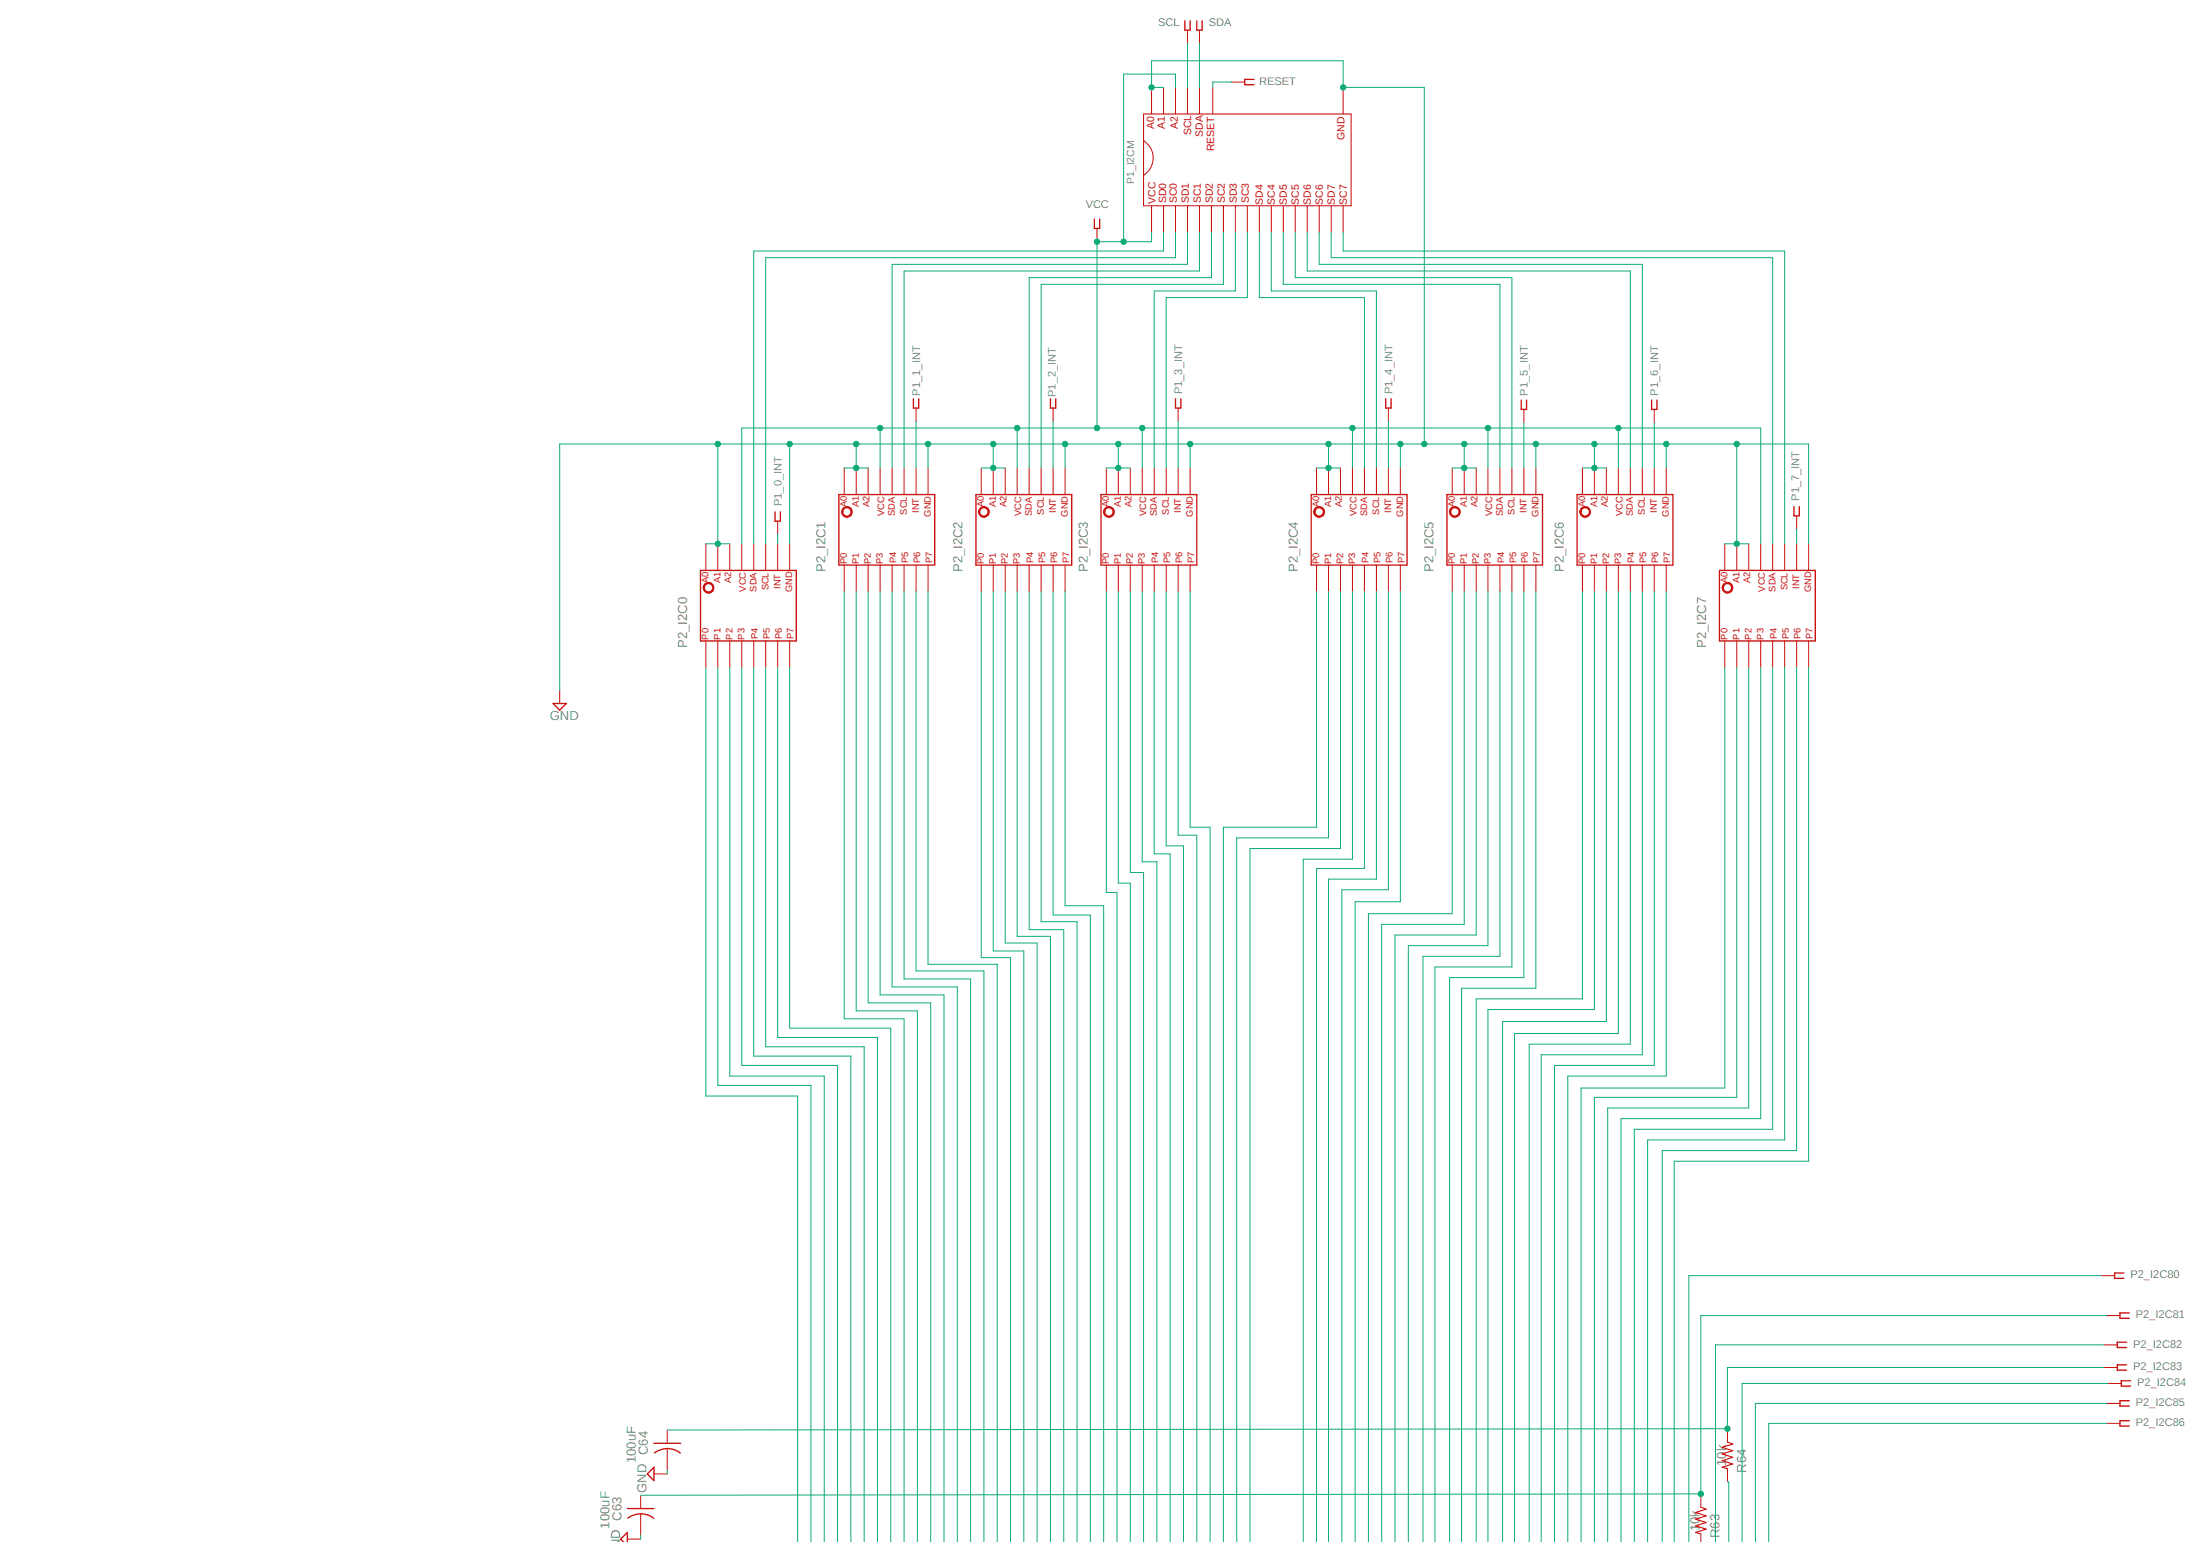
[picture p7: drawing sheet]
<svg xmlns="http://www.w3.org/2000/svg" width="420mm" height="297mm" viewBox="0 0 420 297" stroke-linecap="round" stroke-linejoin="round" font-family="sans-serif">
<path d="M2.8 2.8l126.4 291.5M417.4 4l-125.9 290.3" fill="none" stroke="#fff" stroke-width=".19"/>
<path d="M329.8 275.3l1 .3-2 .7 2 .6-2 .6 2 .7-2 .6 2 .6-2 .7 1 .2M324.7 287.7l1 .4-2 .6 2 .6-2 .7 2 .6-2 .7 2 .6-2 .6 1 .3" fill="none" stroke="#c90d0c" stroke-width=".21"/>
<g fill="none" stroke="#c90d0c" stroke-width=".19">
<path d="M219.8 16.7v5.1M222.1 16.7v5.1M224.4 16.7v5.1M226.7 16.7v5.1M229 16.7v5.1M231.5 16.7v5.1M256.4 16.7v5.1M218.3 26.8a3.9 3.9 0 0 1 0 6.6M218.3 21.8h39.6v17.5h-39.6zM219.8 39.3v5.1M222.1 39.3v5.1M224.4 39.3v5.1"/>
<path d="M226.7 39.3v5.1M229 39.3v5.1M231.3 39.3v5.1M233.6 39.3v5.1M235.8 39.3v5.1M238.1 39.3v5.1M240.4 39.3v5.1M242.7 39.3v5.1M245 39.3v5.1M247.3 39.3v5.1M249.6 39.3v5.1M251.8 39.3v5.1"/>
<path d="M254.1 39.3v5.1M256.4 39.3v5.1M134.7 103.8v5.1M137 103.8v5.1M139.3 103.8v5.1M141.6 103.8v5.1M143.9 103.8v5.1M146.2 103.8v5.1M148.5 103.8v5.1M150.7 103.8v5.1M106.8 131.7v2.6M143.9 122.3v5.1"/>
<path d="M146.2 122.3v5.1M148.5 122.3v5.1M150.7 122.3v5.1M127.4 273v2.5M127.4 276.5v4.1M329.8 272.7v2.6M119.8 293.8h2.5M122.3 285.4v2.6M122.3 289v4M124.8 281.3h2.6M324.7 285.2v2.5M324.7 292.8v1.5"/>
<path d="M329.8 280.3v2.6"/>
</g>
<path d="M133.7 108.9h18.3v13.4h-18.3zM105.6 134.3h2.5l-1.3 1.3zM124.8 275.5h5.1M127.4 276.5a4.2 4.2 0 0 1 2.5 .9M127.4 276.5a4.4 4.4 0 0 0-2.5 .8M119 294.3l-.5-.5 1.3-1.3v1.8M119.8 288h5M122.3 288.9a4.2 4.2 0 0 1 2.5 .9M122.3 289a4.4 4.4 0 0 0-2.5 .8M123.6 281.3l1.2-1.2v2.5z" fill="none" stroke="#c90d0c" stroke-width=".25"/>
<path d="M134.6 111.4a1.03 1.03 0 0 1 1.6 .3 1.03 1.03 0 0 1-.7 1.5 1.03 1.03 0 0 1-1.3-1h.3a.8 .8 0 0 1 1.2-.7 .8 .8 0 0 1 .1 1.4 .8 .8 0 0 1-1.3-.4v-.3h-.3z" fill-rule="evenodd" fill="#c90d0c"/>
<g fill="none" stroke="#c90d0c" stroke-width=".19">
<path d="M161.2 89.3v5.1M163.4 89.3v5.1M165.7 89.3v5.1M168 89.3v5.1M170.3 89.3v5.1M172.6 89.3v5.1M174.9 89.3v5.1M177.2 89.3v5.1M134.6 111.4a1.03 1.03 0 0 1 1.6 .3 1.03 1.03 0 0 1-.7 1.5 1.03 1.03 0 0 1-1.3-1h.3a.8 .8 0 0 1 1.2-.7 .8 .8 0 0 1 .1 1.4 .8 .8 0 0 1-1.3-.4v-.3h-.3zM170.3 107.9v5M172.6 107.9v5M174.9 107.9v5"/>
<path d="M177.2 107.9v5M134.7 122.3v5.1M137 122.3v5.1M139.3 122.3v5.1M141.6 122.3v5.1"/>
</g>
<path d="M160.1 94.4h18.3v13.5h-18.3z" fill="none" stroke="#c90d0c" stroke-width=".25"/>
<path d="M161 96.9a1.03 1.03 0 0 1 1.6 .3 1.03 1.03 0 0 1-.7 1.5 1.03 1.03 0 0 1-1.2-1h.2a.78 .78 0 0 1 1-.7 .78 .78 0 0 1 .5 1.1 .78 .78 0 0 1-1.2 .2l-.3-.6h-.2z" fill-rule="evenodd" fill="#c90d0c"/>
<g fill="none" stroke="#c90d0c" stroke-width=".19">
<path d="M161 96.9a1.03 1.03 0 0 1 1.6 .3 1.03 1.03 0 0 1-.7 1.5 1.03 1.03 0 0 1-1.2-1h.2a.78 .78 0 0 1 1-.7 .78 .78 0 0 1 .5 1.1 .78 .78 0 0 1-1.2 .2l-.3-.6h-.2zM187.3 89.3v5.1M189.6 89.3v5.1M191.9 89.3v5.1M194.2 89.3v5.1M196.5 89.3v5.1M198.8 89.3v5.1M201 89.3v5.1M203.3 89.3v5.1M161.2 107.9v5M163.4 107.9v5M165.7 107.9v5"/>
<path d="M168 107.9v5M196.5 107.9v5M198.8 107.9v5M201 107.9v5M203.3 107.9v5"/>
</g>
<path d="M186.3 94.4h18.3v13.5h-18.3z" fill="none" stroke="#c90d0c" stroke-width=".25"/>
<path d="M187.2 96.9a1.04 1.04 0 0 1 1.6 .4 1.04 1.04 0 0 1-.8 1.5 1.04 1.04 0 0 1-1.2-1.1h.2a.79 .79 0 0 1 1.1-.8 .79 .79 0 0 1 .3 1.3 .79 .79 0 0 1-1.3-.2l-.1-.3h-.2z" fill-rule="evenodd" fill="#c90d0c"/>
<g fill="none" stroke="#c90d0c" stroke-width=".19">
<path d="M187.2 96.9a1.04 1.04 0 0 1 1.6 .4 1.04 1.04 0 0 1-.8 1.5 1.04 1.04 0 0 1-1.2-1.1h.2a.79 .79 0 0 1 1.1-.8 .79 .79 0 0 1 .3 1.3 .79 .79 0 0 1-1.3-.2l-.1-.3h-.2zM211.2 89.3v5.1M213.5 89.3v5.1M215.8 89.3v5.1M218.1 89.3v5.1M220.3 89.3v5.1M222.6 89.3v5.1M224.9 89.3v5.1M227.2 89.3v5.1M187.3 107.9v5M189.6 107.9v5M191.9 107.9v5"/>
<path d="M194.2 107.9v5M220.3 107.9v5M222.6 107.9v5M224.9 107.9v5M227.2 107.9v5"/>
</g>
<path d="M210.2 94.4h18.3v13.5h-18.3z" fill="none" stroke="#c90d0c" stroke-width=".25"/>
<path d="M211 96.9a1.05 1.05 0 0 1 1.6 .3 1.05 1.05 0 0 1-.7 1.5 1.05 1.05 0 0 1-1.2-1h.2a.79 .79 0 0 1 1.1-.8 .79 .79 0 0 1 .3 1.3 .79 .79 0 0 1-1.3-.2l-.1-.3h-.2z" fill-rule="evenodd" fill="#c90d0c"/>
<g fill="none" stroke="#c90d0c" stroke-width=".19">
<path d="M211 96.9a1.05 1.05 0 0 1 1.6 .3 1.05 1.05 0 0 1-.7 1.5 1.05 1.05 0 0 1-1.2-1h.2a.79 .79 0 0 1 1.1-.8 .79 .79 0 0 1 .3 1.3 .79 .79 0 0 1-1.3-.2l-.1-.3h-.2zM251.3 89.3v5.1M253.6 89.3v5.1M255.9 89.3v5.1M258.2 89.3v5.1M260.5 89.3v5.1M262.8 89.3v5.1M265 89.3v5.1M267.3 89.3v5.1M211.2 107.9v5M213.5 107.9v5M215.8 107.9v5"/>
<path d="M218.1 107.9v5M260.5 107.9v5M262.8 107.9v5M265 107.9v5M267.3 107.9v5"/>
</g>
<path d="M250.3 94.4h18.3v13.5h-18.3z" fill="none" stroke="#c90d0c" stroke-width=".25"/>
<path d="M251.1 96.9a1.05 1.05 0 0 1 1.7 .3 1.05 1.05 0 0 1-.7 1.5 1.05 1.05 0 0 1-1.3-1h.2a.79 .79 0 0 1 1.1-.8 .79 .79 0 0 1 .3 1.3 .79 .79 0 0 1-1.3-.2l-.1-.3h-.2z" fill-rule="evenodd" fill="#c90d0c"/>
<g fill="none" stroke="#c90d0c" stroke-width=".19">
<path d="M251.1 96.9a1.05 1.05 0 0 1 1.7 .3 1.05 1.05 0 0 1-.7 1.5 1.05 1.05 0 0 1-1.3-1h.2a.79 .79 0 0 1 1.1-.8 .79 .79 0 0 1 .3 1.3 .79 .79 0 0 1-1.3-.2l-.1-.3h-.2zM277.2 89.3v5.1M279.5 89.3v5.1M281.8 89.3v5.1M284.1 89.3v5.1M286.3 89.3v5.1M288.6 89.3v5.1M290.9 89.3v5.1M293.2 89.3v5.1M251.3 107.9v5M253.6 107.9v5M255.9 107.9v5"/>
<path d="M258.2 107.9v5M286.3 107.9v5M288.6 107.9v5M290.9 107.9v5M293.2 107.9v5"/>
</g>
<path d="M276.2 94.4h18.3v13.5h-18.3z" fill="none" stroke="#c90d0c" stroke-width=".25"/>
<path d="M277 96.9a1.05 1.05 0 0 1 1.7 .3 1.05 1.05 0 0 1-.7 1.5 1.05 1.05 0 0 1-1.3-1h.2a.79 .79 0 0 1 1.1-.8 .79 .79 0 0 1 .3 1.3 .79 .79 0 0 1-1.3-.2l-.1-.3h-.2z" fill-rule="evenodd" fill="#c90d0c"/>
<g fill="none" stroke="#c90d0c" stroke-width=".19">
<path d="M277 96.9a1.05 1.05 0 0 1 1.7 .3 1.05 1.05 0 0 1-.7 1.5 1.05 1.05 0 0 1-1.3-1h.2a.79 .79 0 0 1 1.1-.8 .79 .79 0 0 1 .3 1.3 .79 .79 0 0 1-1.3-.2l-.1-.3h-.2zM302.1 89.3v5.1M304.4 89.3v5.1M306.7 89.3v5.1M308.9 89.3v5.1M311.2 89.3v5.1M313.5 89.3v5.1M315.8 89.3v5.1M318.1 89.3v5.1M277.2 107.9v5M279.5 107.9v5M281.8 107.9v5"/>
<path d="M284.1 107.9v5M311.2 107.9v5M313.5 107.9v5M315.8 107.9v5M318.1 107.9v5"/>
</g>
<path d="M301.1 94.4h18.3v13.5h-18.3z" fill="none" stroke="#c90d0c" stroke-width=".25"/>
<path d="M301.9 96.9a1.03 1.03 0 0 1 1.6 .3 1.03 1.03 0 0 1-.6 1.5 1.03 1.03 0 0 1-1.3-1h.2a.8 .8 0 0 1 1.2-.6 .8 .8 0 0 1 .2 1.3 .8 .8 0 0 1-1.3-.4l-.1-.3h-.2z" fill-rule="evenodd" fill="#c90d0c"/>
<g fill="none" stroke="#c90d0c" stroke-width=".19">
<path d="M301.9 96.9a1.03 1.03 0 0 1 1.6 .3 1.03 1.03 0 0 1-.6 1.5 1.03 1.03 0 0 1-1.3-1h.2a.8 .8 0 0 1 1.2-.6 .8 .8 0 0 1 .2 1.3 .8 .8 0 0 1-1.3-.4l-.1-.3h-.2zM302.1 107.9v5M304.4 107.9v5M306.7 107.9v5M308.9 107.9v5M329.3 103.8v5.1M331.6 103.8v5.1M333.8 103.8v5.1M336.1 103.8v5.1M338.4 103.8v5.1M340.7 103.8v5.1M343 103.8v5.1"/>
<path d="M345.3 103.8v5.1M338.4 122.3v5.1M340.7 122.3v5.1M343 122.3v5.1M345.3 122.3v5.1"/>
</g>
<path d="M328.3 108.9h18.2v13.4h-18.2z" fill="none" stroke="#c90d0c" stroke-width=".25"/>
<path d="M329.1 111.4a1.03 1.03 0 0 1 1.6 .3 1.03 1.03 0 0 1-.7 1.5 1.03 1.03 0 0 1-1.2-1h.2a.78 .78 0 0 1 1-.8 .78 .78 0 0 1 .5 1.2 .78 .78 0 0 1-1.2 .2l-.3-.6h-.2z" fill-rule="evenodd" fill="#c90d0c"/>
<g fill="none" stroke="#c90d0c" stroke-width=".19">
<path d="M226.7 5.8v2.5M229 5.8v2.5M235.1 15.7h2.5M209.4 43.6v2.5M174.9 77.9v2.5M201 77.9v2.5M224.9 77.9v2.5M265 77.9v2.5M290.9 78.1v2.6M315.8 78.1v2.6M148.5 99.5v2.5M343 98.5v2.5"/>
<path d="M329.1 111.4a1.03 1.03 0 0 1 1.6 .3 1.03 1.03 0 0 1-.7 1.5 1.03 1.03 0 0 1-1.2-1h.2a.78 .78 0 0 1 1-.8 .78 .78 0 0 1 .5 1.2 .78 .78 0 0 1-1.2 .2l-.3-.6h-.2zM329.3 122.3v5.1M331.6 122.3v5.1M333.8 122.3v5.1M336.1 122.3v5.1M401.2 243.5h2.5M401.7 256.7h2.5M402.2 251.1h2.5M401.7 261h2.5M402.2 267.9h2.5M402.2 271.7h2.5M402.4 264.1h2.6"/>
</g>
<g fill="none" stroke="#c90d0c" stroke-width=".25">
<path d="M226.2 4v1.8h1v-1.8M228.5 4v1.8h1v-1.8M239.4 15.2h-1.8v1h1.8M208.9 41.8v1.8h1v-1.8M174.4 76.1v1.8h1v-1.8M200.5 76.1v1.8h1v-1.8M224.4 76.1v1.8h1v-1.8M264.5 76.1v1.8h1.1v-1.8M290.4 76.4v1.7h1v-1.7M315.3 76.4v1.7h1v-1.7M148 97.7v1.8h1v-1.8M342.5 96.7v1.8h1v-1.8"/>
<path d="M405.5 243h-1.8v1h1.8M406 256.2h-1.8v1h1.8M406.5 250.6h-1.8v1h1.8M406 260.5h-1.8v1h1.8M406.5 267.4h-1.8v1h1.8M406.5 271.2h-1.8v1h1.8M406.7 263.6h-1.7v1h1.7"/>
</g>
<path d="M256.4 16.7h15.5v68.1M345.3 103.8v-19h-238.5v46.9M122.3 293v.8M127.4 280.6v.7" fill="none" stroke="#0dab76" stroke-width=".19"/>
<circle cx="271.9" cy="84.8" r=".51" fill="#0dab76"/>
<g fill="none" stroke="#0dab76" stroke-width=".19">
<path d="M150.7 84.8v19"/>
<circle cx="271.9" cy="84.8" r=".51"/>
</g>
<circle cx="150.7" cy="84.8" r=".51" fill="#0dab76"/>
<g fill="none" stroke="#0dab76" stroke-width=".19">
<path d="M177.2 84.8v4.5"/>
<circle cx="150.7" cy="84.8" r=".51"/>
</g>
<circle cx="177.2" cy="84.8" r=".51" fill="#0dab76"/>
<g fill="none" stroke="#0dab76" stroke-width=".19">
<path d="M203.3 84.8v4.5"/>
<circle cx="177.2" cy="84.8" r=".51"/>
</g>
<circle cx="203.3" cy="84.8" r=".51" fill="#0dab76"/>
<g fill="none" stroke="#0dab76" stroke-width=".19">
<path d="M227.2 84.8v4.5"/>
<circle cx="203.3" cy="84.8" r=".51"/>
</g>
<circle cx="227.2" cy="84.8" r=".51" fill="#0dab76"/>
<g fill="none" stroke="#0dab76" stroke-width=".19">
<path d="M267.3 84.8v4.5"/>
<circle cx="227.2" cy="84.8" r=".51"/>
</g>
<circle cx="267.3" cy="84.8" r=".51" fill="#0dab76"/>
<g fill="none" stroke="#0dab76" stroke-width=".19">
<path d="M293.2 84.8v4.5"/>
<circle cx="267.3" cy="84.8" r=".51"/>
</g>
<circle cx="293.2" cy="84.8" r=".51" fill="#0dab76"/>
<g fill="none" stroke="#0dab76" stroke-width=".19">
<path d="M318.1 84.8v4.5"/>
<circle cx="293.2" cy="84.8" r=".51"/>
</g>
<circle cx="318.1" cy="84.8" r=".51" fill="#0dab76"/>
<g fill="none" stroke="#0dab76" stroke-width=".19">
<path d="M219.8 11.6h36.6v5.1"/>
<circle cx="318.1" cy="84.8" r=".51"/>
</g>
<circle cx="256.4" cy="16.7" r=".51" fill="#0dab76"/>
<g fill="none" stroke="#0dab76" stroke-width=".19">
<path d="M219.8 11.6v5.1h2.3"/>
<circle cx="256.4" cy="16.7" r=".51"/>
</g>
<circle cx="219.8" cy="16.7" r=".51" fill="#0dab76"/>
<g fill="none" stroke="#0dab76" stroke-width=".19">
<path d="M134.7 103.8h4.6"/>
<circle cx="219.8" cy="16.7" r=".51"/>
</g>
<circle cx="137" cy="103.8" r=".51" fill="#0dab76"/>
<g fill="none" stroke="#0dab76" stroke-width=".19">
<path d="M137 84.8v19"/>
<circle cx="137" cy="103.8" r=".51"/>
</g>
<circle cx="137" cy="84.8" r=".51" fill="#0dab76"/>
<g fill="none" stroke="#0dab76" stroke-width=".19">
<path d="M161.2 89.3h4.5"/>
<circle cx="137" cy="84.8" r=".51"/>
</g>
<circle cx="163.4" cy="89.3" r=".51" fill="#0dab76"/>
<g fill="none" stroke="#0dab76" stroke-width=".19">
<path d="M163.4 84.8v4.5"/>
<circle cx="163.4" cy="89.3" r=".51"/>
</g>
<circle cx="163.4" cy="84.8" r=".51" fill="#0dab76"/>
<g fill="none" stroke="#0dab76" stroke-width=".19">
<path d="M187.3 89.3h4.6"/>
<circle cx="163.4" cy="84.8" r=".51"/>
</g>
<circle cx="189.6" cy="89.3" r=".51" fill="#0dab76"/>
<g fill="none" stroke="#0dab76" stroke-width=".19">
<path d="M189.6 84.8v4.5"/>
<circle cx="189.6" cy="89.3" r=".51"/>
</g>
<circle cx="189.6" cy="84.8" r=".51" fill="#0dab76"/>
<g fill="none" stroke="#0dab76" stroke-width=".19">
<path d="M211.2 89.3h4.6"/>
<circle cx="189.6" cy="84.8" r=".51"/>
</g>
<circle cx="213.5" cy="89.3" r=".51" fill="#0dab76"/>
<g fill="none" stroke="#0dab76" stroke-width=".19">
<path d="M213.5 84.8v4.5"/>
<circle cx="213.5" cy="89.3" r=".51"/>
</g>
<circle cx="213.5" cy="84.8" r=".51" fill="#0dab76"/>
<g fill="none" stroke="#0dab76" stroke-width=".19">
<path d="M251.3 89.3h4.6"/>
<circle cx="213.5" cy="84.8" r=".51"/>
</g>
<circle cx="253.6" cy="89.3" r=".51" fill="#0dab76"/>
<g fill="none" stroke="#0dab76" stroke-width=".19">
<path d="M253.6 84.8v4.5"/>
<circle cx="253.6" cy="89.3" r=".51"/>
</g>
<circle cx="253.6" cy="84.8" r=".51" fill="#0dab76"/>
<g fill="none" stroke="#0dab76" stroke-width=".19">
<path d="M277.2 89.3h4.6"/>
<circle cx="253.6" cy="84.8" r=".51"/>
</g>
<circle cx="279.5" cy="89.3" r=".51" fill="#0dab76"/>
<g fill="none" stroke="#0dab76" stroke-width=".19">
<path d="M279.5 84.8v4.5"/>
<circle cx="279.5" cy="89.3" r=".51"/>
</g>
<circle cx="279.5" cy="84.8" r=".51" fill="#0dab76"/>
<g fill="none" stroke="#0dab76" stroke-width=".19">
<path d="M302.1 89.3h4.6"/>
<circle cx="279.5" cy="84.8" r=".51"/>
</g>
<circle cx="304.4" cy="89.3" r=".51" fill="#0dab76"/>
<g fill="none" stroke="#0dab76" stroke-width=".19">
<path d="M304.4 84.8v4.5"/>
<circle cx="304.4" cy="89.3" r=".51"/>
</g>
<circle cx="304.4" cy="84.8" r=".51" fill="#0dab76"/>
<g fill="none" stroke="#0dab76" stroke-width=".19">
<path d="M329.3 103.8h4.5"/>
<circle cx="304.4" cy="84.8" r=".51"/>
</g>
<circle cx="331.6" cy="103.8" r=".51" fill="#0dab76"/>
<g fill="none" stroke="#0dab76" stroke-width=".19">
<path d="M331.6 84.8v19"/>
<circle cx="331.6" cy="103.8" r=".51"/>
</g>
<circle cx="331.6" cy="84.8" r=".51" fill="#0dab76"/>
<g fill="none" stroke="#0dab76" stroke-width=".19">
<path d="M262.8 112.9v54.9h-9.2v126.5M265 112.9v56.9h-8.8v124.5M267.3 112.9v59.2h-8.6v122.2M279.5 112.9v63.5h-15.7v117.9M284.1 112.9v67.6h-15.2v113.8M288.6 112.9v71.7h-14.7v109.7M293.2 112.9v75.7h-14.2v105.7M304.4 112.9v79.8h-20.3v101.6M308.9 112.9v84.4h-19.8v97M313.5 112.9v88.4h-19.3v93M333.8 127.4v84.1h-26.9v82.8M336.1 127.4v86.1h-26.6v80.8"/>
<path d="M338.4 127.4v88.2h-26.4v78.7M340.7 127.4v90.2h-26.2v76.7M402.2 251.1h-77.5v34.1l-202.4 .2"/>
<circle cx="331.6" cy="84.8" r=".51"/>
</g>
<circle cx="324.7" cy="285.2" r=".51" fill="#0dab76"/>
<g fill="none" stroke="#0dab76" stroke-width=".19">
<path d="M401.7 261h-71.9v11.7l-202.4 .3"/>
<circle cx="324.7" cy="285.2" r=".51"/>
</g>
<circle cx="329.8" cy="272.7" r=".51" fill="#0dab76"/>
<g fill="none" stroke="#0dab76" stroke-width=".19">
<path d="M219.8 44.4v1.7h-10.4v35.6M222.1 44.4v3.5h-78.2v55.9M224.4 44.4v4.8h-78.2v54.6M226.7 44.4v6.1h-56.4v38.8M229 44.4v7.3h-56.4v37.6M231.3 44.4v8.6h-34.8v36.3M233.6 44.4v9.9h-34.8v35M235.8 44.4v11.1h-15.5v33.8M238.1 44.4v12.4h-15.5v32.5M240.4 44.4v12.4h20.1v32.5M242.7 44.4v11.1h20.1v33.8M245 44.4v9.9h41.3v35"/>
<path d="M247.3 44.4v8.6h41.3v36.3M249.6 44.4v7.3h61.6v37.6M251.8 44.4v6.1h61.7v38.8M254.1 44.4v4.8h84.3v54.6M256.4 44.4v3.5h84.3v55.9M141.6 103.8v-22.1h194.5v22.1M163.4 112.9v80.1h11.7v101.3M168 112.9v77h12.2v104.4M172.6 112.9v74h12.7v107.4M177.2 112.9v71.2h13.2v110.2M189.6 112.9v68.6h5.9v112.8M191.9 112.9v67.1h6.1v114.3"/>
<path d="M194.2 112.9v65.8h6.3v115.6M196.5 112.9v64.6h6.6v116.8M198.8 112.9v63h6.8v118.4M201 112.9v61.8h7.2v119.6M203.3 112.9v60h7.4v121.4M211.2 112.9v57.4h2v124M213.5 112.9v55.7h2.3v125.7M218.1 112.9v51.6h2.8v129.8M222.6 112.9v48.6h3.3v132.8M227.2 112.9v45h3.8v136.4M277.2 112.9v61.5h-16v119.9M281.8 112.9v65.6h-15.5v115.8"/>
<path d="M315.8 112.9v90.5h-19v90.9M318.1 112.9v92.5h-18.8v88.9M137 127.4v79.8h17.8v87.1M139.3 127.4v78h18.1v88.9M141.6 127.4v76h18.3v90.9M143.9 127.4v74.2h18.5v92.7M146.2 127.4v72.4h18.8v94.5M148.5 127.4v70.6h19v96.3M150.7 127.4v68.9h19.4v98M329.3 127.4v80.3h-27.5v86.6M331.6 127.4v82.1h-27.2v84.8M345.3 127.4v94.3h-25.7v72.6"/>
<path d="M329.8 282.9h.2v11.4"/>
<circle cx="329.8" cy="272.7" r=".51"/>
</g>
<circle cx="209.4" cy="81.7" r=".51" fill="#0dab76"/>
<circle cx="209.4" cy="81.7" r=".51" fill="none" stroke="#0dab76" stroke-width=".19"/>
<circle cx="209.4" cy="46.1" r=".51" fill="#0dab76"/>
<g fill="none" stroke="#0dab76" stroke-width=".19">
<path d="M224.4 16.7v-2.6h-9.9v32"/>
<circle cx="209.4" cy="46.1" r=".51"/>
</g>
<circle cx="214.5" cy="46.1" r=".51" fill="#0dab76"/>
<g fill="none" stroke="#0dab76" stroke-width=".19">
<path d="M168 81.7v7.6"/>
<circle cx="214.5" cy="46.1" r=".51"/>
</g>
<circle cx="168" cy="81.7" r=".51" fill="#0dab76"/>
<g fill="none" stroke="#0dab76" stroke-width=".19">
<path d="M194.2 81.7v7.6"/>
<circle cx="168" cy="81.7" r=".51"/>
</g>
<circle cx="194.2" cy="81.7" r=".51" fill="#0dab76"/>
<g fill="none" stroke="#0dab76" stroke-width=".19">
<path d="M218.1 81.7v7.6"/>
<circle cx="194.2" cy="81.7" r=".51"/>
</g>
<circle cx="218.1" cy="81.7" r=".51" fill="#0dab76"/>
<g fill="none" stroke="#0dab76" stroke-width=".19">
<path d="M258.2 81.7v7.6"/>
<circle cx="218.1" cy="81.7" r=".51"/>
</g>
<circle cx="258.2" cy="81.7" r=".51" fill="#0dab76"/>
<g fill="none" stroke="#0dab76" stroke-width=".19">
<path d="M284.1 81.7v7.6"/>
<circle cx="258.2" cy="81.7" r=".51"/>
</g>
<circle cx="284.1" cy="81.7" r=".51" fill="#0dab76"/>
<g fill="none" stroke="#0dab76" stroke-width=".19">
<path d="M308.9 81.7v7.6"/>
<circle cx="284.1" cy="81.7" r=".51"/>
</g>
<circle cx="308.9" cy="81.7" r=".51" fill="#0dab76"/>
<g fill="none" stroke="#0dab76" stroke-width=".19">
<path d="M226.7 8.3v8.4M229 8.3v8.4M235.1 15.7h-3.6v1M174.9 80.4v8.9M201 80.4v8.9M224.9 80.4v8.9M265 80.4v8.9M290.9 80.7v8.6M315.8 80.7v8.6M148.5 102v1.8M161.2 112.9v81.6h11.4v99.8M165.7 112.9v78.5h12v102.9"/>
<path d="M170.3 112.9v75.5h12.5v105.9M174.9 112.9v72.4h12.9v109M187.3 112.9v69.9h5.6v111.5M215.8 112.9v53.6h2.5v127.8M220.3 112.9v50.1h3.1v131.3M224.9 112.9v46.5h3.6v134.9M251.3 112.9v45h-17.7v136.4M253.6 112.9v47h-17.5v134.4M255.9 112.9v49.1h-17.3v132.3M258.2 112.9v51.1h-9.4v130.3M260.5 112.9v52.9h-9.2v128.5M286.3 112.9v69.6h-14.6v111.8"/>
<path d="M290.9 112.9v73.7h-14.2v107.7M302.1 112.9v77.8h-20.3v103.6M306.7 112.9v82.1h-19.8v99.3M311.2 112.9v86.4h-19.3v95M343 101v2.8M134.7 127.4v81.8h17.6v85.1M343 127.4v92.2h-25.7v74.7M401.2 243.5h-78.8v50.8M401.7 256.7h-74.2v37.6M402.2 267.9h-67.1v26.4M402.2 271.7h-64.5v22.6M402.4 264.1h-69.8v30.2"/>
<circle cx="308.9" cy="81.7" r=".51"/>
</g>
<g font-size="2.5" fill="#808080">
<text x="157.6" y="109.2" transform="rotate(-90 157.6 109.2)">P2_I2C1</text>
<text x="183.8" y="109.2" transform="rotate(-90 183.8 109.2)">P2_I2C2</text>
<text x="207.6" y="109.2" transform="rotate(-90 207.6 109.2)">P2_I2C3</text>
<text x="247.8" y="109.2" transform="rotate(-90 247.8 109.2)">P2_I2C4</text>
<text x="273.7" y="109.2" transform="rotate(-90 273.7 109.2)">P2_I2C5</text>
<text x="298.5" y="109.2" transform="rotate(-90 298.5 109.2)">P2_I2C6</text>
<text x="131.2" y="123.7" transform="rotate(-90 131.2 123.7)">P2_I2C0</text>
<text x="325.7" y="123.7" transform="rotate(-90 325.7 123.7)">P2_I2C7</text>
<text x="104.9" y="137.5">GND</text>
<text x="121.4" y="279.3" transform="rotate(-90 121.4 279.3)">100uF</text>
<text x="329.5" y="279.8" transform="rotate(-90 329.5 279.8)">10k</text>
<text x="333.3" y="281.1" transform="rotate(-90 333.3 281.1)">R64</text>
<text x="123.4" y="285" transform="rotate(-90 123.4 285)">GND C64</text>
<text x="116.4" y="291.8" transform="rotate(-90 116.4 291.8)">100uF</text>
<text x="324.4" y="292.3" transform="rotate(-90 324.4 292.3)">10k</text>
<text x="328.3" y="293.6" transform="rotate(-90 328.3 293.6)">R63</text>
<text x="118.4" y="297.5" transform="rotate(-90 118.4 297.5)">GND C63</text>
</g>
<g font-size="2.1" fill="#808080">
<text x="221.1" y="5">SCL</text>
<text x="230.8" y="5">SDA</text>
<text x="240.4" y="16.2">RESET</text>
<text x="207.3" y="39.8">VCC</text>
<text x="175.6" y="75.5" transform="rotate(-90 175.6 75.5)">P1_1_INT</text>
<text x="201.5" y="75.8" transform="rotate(-90 201.5 75.8)">P1_2_INT</text>
<text x="225.7" y="75.3" transform="rotate(-90 225.7 75.3)">P1_3_INT</text>
<text x="265.8" y="75.3" transform="rotate(-90 265.8 75.3)">P1_4_INT</text>
<text x="291.7" y="75.5" transform="rotate(-90 291.7 75.5)">P1_5_INT</text>
<text x="316.6" y="75.5" transform="rotate(-90 316.6 75.5)">P1_6_INT</text>
<text x="343.5" y="95.6" transform="rotate(-90 343.5 95.6)">P1_7_INT</text>
<text x="149.2" y="96.6" transform="rotate(-90 149.2 96.6)">P1_0_INT</text>
<text x="406.7" y="244">P2_I2C80</text>
<text x="407.7" y="251.6">P2_I2C81</text>
<text x="407.2" y="257.2">P2_I2C82</text>
<text x="407.2" y="261.5">P2_I2C83</text>
<text x="407.7" y="268.4">P2_I2C85</text>
<text x="408" y="264.6">P2_I2C84</text>
<text x="407.7" y="272.2">P2_I2C86</text>
</g>
<g font-size="2" fill="#c90d0c">
<text x="220.3" y="24.7" transform="rotate(-90 220.3 24.7)">A0</text>
<text x="222.4" y="24.7" transform="rotate(-90 222.4 24.7)">A1</text>
<text x="224.8" y="24.6" transform="rotate(-90 224.8 24.6)">A2</text>
<text x="227.4" y="25.8" transform="rotate(-90 227.4 25.8)">SCL</text>
<text x="229.7" y="26.1" transform="rotate(-90 229.7 26.1)">SDA</text>
<text x="231.8" y="28.8" transform="rotate(-90 231.8 28.8)">RESET</text>
<text x="256.7" y="26.7" transform="rotate(-90 256.7 26.7)">GND</text>
<text x="220.6" y="38.9" transform="rotate(-90 220.6 38.9)">VCC</text>
<text x="222.6" y="38.8" transform="rotate(-90 222.6 38.8)">SD0</text>
<text x="224.7" y="38.8" transform="rotate(-90 224.7 38.8)">SC0</text>
<text x="226.9" y="38.8" transform="rotate(-90 226.9 38.8)">SD1</text>
<text x="229.2" y="38.8" transform="rotate(-90 229.2 38.8)">SC1</text>
<text x="231.5" y="38.8" transform="rotate(-90 231.5 38.8)">SD2</text>
<text x="233.8" y="38.8" transform="rotate(-90 233.8 38.8)">SC2</text>
<text x="236.1" y="38.8" transform="rotate(-90 236.1 38.8)">SD3</text>
<text x="238.4" y="38.8" transform="rotate(-90 238.4 38.8)">SC3</text>
<text x="241.1" y="39.1" transform="rotate(-90 241.1 39.1)">SD4</text>
<text x="243.4" y="39.1" transform="rotate(-90 243.4 39.1)">SC4</text>
<text x="245.7" y="39.1" transform="rotate(-90 245.7 39.1)">SD5</text>
<text x="247.9" y="39.1" transform="rotate(-90 247.9 39.1)">SC5</text>
<text x="250.2" y="39.1" transform="rotate(-90 250.2 39.1)">SD6</text>
<text x="252.5" y="39.1" transform="rotate(-90 252.5 39.1)">SC6</text>
<text x="254.8" y="39.1" transform="rotate(-90 254.8 39.1)">SD7</text>
<text x="257.1" y="39.1" transform="rotate(-90 257.1 39.1)">SC7</text>
</g>
<text font-size="2" fill="#808080" x="216.5" y="35.1" transform="rotate(-90 216.5 35.1)">P1_I2CM</text>
<g font-size="1.8" fill="#c90d0c">
<text x="161.7" y="96.8" transform="rotate(-90 161.7 96.8)">A0</text>
<text x="164" y="96.8" transform="rotate(-90 164 96.8)">A1</text>
<text x="166" y="96.8" transform="rotate(-90 166 96.8)">A2</text>
<text x="168.8" y="98.5" transform="rotate(-90 168.8 98.5)">VCC</text>
<text x="170.8" y="98.5" transform="rotate(-90 170.8 98.5)">SDA</text>
<text x="173.1" y="98.2" transform="rotate(-90 173.1 98.2)">SCL</text>
<text x="175.4" y="98" transform="rotate(-90 175.4 98)">INT</text>
<text x="177.7" y="98.6" transform="rotate(-90 177.7 98.6)">GND</text>
<text x="187.8" y="96.8" transform="rotate(-90 187.8 96.8)">A0</text>
<text x="190.1" y="96.8" transform="rotate(-90 190.1 96.8)">A1</text>
<text x="192.2" y="96.8" transform="rotate(-90 192.2 96.8)">A2</text>
<text x="194.9" y="98.5" transform="rotate(-90 194.9 98.5)">VCC</text>
<text x="197" y="98.5" transform="rotate(-90 197 98.5)">SDA</text>
<text x="199.3" y="98.2" transform="rotate(-90 199.3 98.2)">SCL</text>
<text x="201.6" y="98" transform="rotate(-90 201.6 98)">INT</text>
<text x="203.8" y="98.6" transform="rotate(-90 203.8 98.6)">GND</text>
<text x="211.7" y="96.8" transform="rotate(-90 211.7 96.8)">A0</text>
<text x="214" y="96.8" transform="rotate(-90 214 96.8)">A1</text>
<text x="216" y="96.8" transform="rotate(-90 216 96.8)">A2</text>
<text x="218.8" y="98.5" transform="rotate(-90 218.8 98.5)">VCC</text>
<text x="220.9" y="98.5" transform="rotate(-90 220.9 98.5)">SDA</text>
<text x="223.1" y="98.2" transform="rotate(-90 223.1 98.2)">SCL</text>
<text x="225.4" y="98" transform="rotate(-90 225.4 98)">INT</text>
<text x="227.7" y="98.6" transform="rotate(-90 227.7 98.6)">GND</text>
<text x="251.8" y="96.8" transform="rotate(-90 251.8 96.8)">A0</text>
<text x="254.1" y="96.8" transform="rotate(-90 254.1 96.8)">A1</text>
<text x="256.2" y="96.8" transform="rotate(-90 256.2 96.8)">A2</text>
<text x="259" y="98.5" transform="rotate(-90 259 98.5)">VCC</text>
<text x="261" y="98.5" transform="rotate(-90 261 98.5)">SDA</text>
<text x="263.3" y="98.2" transform="rotate(-90 263.3 98.2)">SCL</text>
<text x="265.6" y="98" transform="rotate(-90 265.6 98)">INT</text>
<text x="267.8" y="98.6" transform="rotate(-90 267.8 98.6)">GND</text>
<text x="277.8" y="96.8" transform="rotate(-90 277.8 96.8)">A0</text>
<text x="280" y="96.8" transform="rotate(-90 280 96.8)">A1</text>
<text x="282.1" y="96.8" transform="rotate(-90 282.1 96.8)">A2</text>
<text x="284.9" y="98.5" transform="rotate(-90 284.9 98.5)">VCC</text>
<text x="286.9" y="98.5" transform="rotate(-90 286.9 98.5)">SDA</text>
<text x="289.1" y="98.2" transform="rotate(-90 289.1 98.2)">SCL</text>
<text x="291.4" y="98" transform="rotate(-90 291.4 98)">INT</text>
<text x="293.7" y="98.6" transform="rotate(-90 293.7 98.6)">GND</text>
<text x="302.6" y="96.8" transform="rotate(-90 302.6 96.8)">A0</text>
<text x="304.9" y="96.8" transform="rotate(-90 304.9 96.8)">A1</text>
<text x="306.9" y="96.8" transform="rotate(-90 306.9 96.8)">A2</text>
<text x="309.7" y="98.5" transform="rotate(-90 309.7 98.5)">VCC</text>
<text x="311.7" y="98.5" transform="rotate(-90 311.7 98.5)">SDA</text>
<text x="314" y="98.2" transform="rotate(-90 314 98.2)">SCL</text>
<text x="316.3" y="98" transform="rotate(-90 316.3 98)">INT</text>
<text x="318.6" y="98.6" transform="rotate(-90 318.6 98.6)">GND</text>
<text x="161.7" y="107.6" transform="rotate(-90 161.7 107.6)">P0</text>
<text x="164" y="107.6" transform="rotate(-90 164 107.6)">P1</text>
<text x="166.2" y="107.6" transform="rotate(-90 166.2 107.6)">P2</text>
<text x="168.5" y="107.6" transform="rotate(-90 168.5 107.6)">P3</text>
<text x="171.1" y="107.5" transform="rotate(-90 171.1 107.5)">P4</text>
<text x="173.4" y="107.5" transform="rotate(-90 173.4 107.5)">P5</text>
<text x="175.6" y="107.5" transform="rotate(-90 175.6 107.5)">P6</text>
<text x="177.9" y="107.5" transform="rotate(-90 177.9 107.5)">P7</text>
<text x="187.8" y="107.6" transform="rotate(-90 187.8 107.6)">P0</text>
<text x="190.1" y="107.6" transform="rotate(-90 190.1 107.6)">P1</text>
<text x="192.4" y="107.6" transform="rotate(-90 192.4 107.6)">P2</text>
<text x="194.7" y="107.6" transform="rotate(-90 194.7 107.6)">P3</text>
<text x="197.2" y="107.5" transform="rotate(-90 197.2 107.5)">P4</text>
<text x="199.5" y="107.5" transform="rotate(-90 199.5 107.5)">P5</text>
<text x="201.8" y="107.5" transform="rotate(-90 201.8 107.5)">P6</text>
<text x="204.1" y="107.5" transform="rotate(-90 204.1 107.5)">P7</text>
<text x="211.7" y="107.6" transform="rotate(-90 211.7 107.6)">P0</text>
<text x="214" y="107.6" transform="rotate(-90 214 107.6)">P1</text>
<text x="216.3" y="107.6" transform="rotate(-90 216.3 107.6)">P2</text>
<text x="218.6" y="107.6" transform="rotate(-90 218.6 107.6)">P3</text>
<text x="221.1" y="107.5" transform="rotate(-90 221.1 107.5)">P4</text>
<text x="223.4" y="107.5" transform="rotate(-90 223.4 107.5)">P5</text>
<text x="225.7" y="107.5" transform="rotate(-90 225.7 107.5)">P6</text>
<text x="228" y="107.5" transform="rotate(-90 228 107.5)">P7</text>
<text x="251.8" y="107.6" transform="rotate(-90 251.8 107.6)">P0</text>
<text x="254.1" y="107.6" transform="rotate(-90 254.1 107.6)">P1</text>
<text x="256.4" y="107.6" transform="rotate(-90 256.4 107.6)">P2</text>
<text x="258.7" y="107.6" transform="rotate(-90 258.7 107.6)">P3</text>
<text x="261.2" y="107.5" transform="rotate(-90 261.2 107.5)">P4</text>
<text x="263.5" y="107.5" transform="rotate(-90 263.5 107.5)">P5</text>
<text x="265.8" y="107.5" transform="rotate(-90 265.8 107.5)">P6</text>
<text x="268.1" y="107.5" transform="rotate(-90 268.1 107.5)">P7</text>
<text x="277.8" y="107.6" transform="rotate(-90 277.8 107.6)">P0</text>
<text x="280" y="107.6" transform="rotate(-90 280 107.6)">P1</text>
<text x="282.3" y="107.6" transform="rotate(-90 282.3 107.6)">P2</text>
<text x="284.6" y="107.6" transform="rotate(-90 284.6 107.6)">P3</text>
<text x="287.1" y="107.5" transform="rotate(-90 287.1 107.5)">P4</text>
<text x="289.4" y="107.5" transform="rotate(-90 289.4 107.5)">P5</text>
<text x="291.7" y="107.5" transform="rotate(-90 291.7 107.5)">P6</text>
<text x="294" y="107.5" transform="rotate(-90 294 107.5)">P7</text>
<text x="302.6" y="107.6" transform="rotate(-90 302.6 107.6)">P0</text>
<text x="304.9" y="107.6" transform="rotate(-90 304.9 107.6)">P1</text>
<text x="307.2" y="107.6" transform="rotate(-90 307.2 107.6)">P2</text>
<text x="309.5" y="107.6" transform="rotate(-90 309.5 107.6)">P3</text>
<text x="312" y="107.5" transform="rotate(-90 312 107.5)">P4</text>
<text x="314.3" y="107.5" transform="rotate(-90 314.3 107.5)">P5</text>
<text x="316.6" y="107.5" transform="rotate(-90 316.6 107.5)">P6</text>
<text x="318.9" y="107.5" transform="rotate(-90 318.9 107.5)">P7</text>
<text x="135.3" y="111.3" transform="rotate(-90 135.3 111.3)">A0</text>
<text x="137.5" y="111.3" transform="rotate(-90 137.5 111.3)">A1</text>
<text x="139.6" y="111.3" transform="rotate(-90 139.6 111.3)">A2</text>
<text x="142.4" y="112.9" transform="rotate(-90 142.4 112.9)">VCC</text>
<text x="144.4" y="112.9" transform="rotate(-90 144.4 112.9)">SDA</text>
<text x="146.7" y="112.7" transform="rotate(-90 146.7 112.7)">SCL</text>
<text x="149" y="112.4" transform="rotate(-90 149 112.4)">INT</text>
<text x="151.3" y="113.1" transform="rotate(-90 151.3 113.1)">GND</text>
<text x="329.8" y="111.3" transform="rotate(-90 329.8 111.3)">A0</text>
<text x="332.1" y="111.3" transform="rotate(-90 332.1 111.3)">A1</text>
<text x="334.1" y="111.3" transform="rotate(-90 334.1 111.3)">A2</text>
<text x="336.9" y="112.9" transform="rotate(-90 336.9 112.9)">VCC</text>
<text x="338.9" y="112.9" transform="rotate(-90 338.9 112.9)">SDA</text>
<text x="341.2" y="112.7" transform="rotate(-90 341.2 112.7)">SCL</text>
<text x="343.5" y="112.4" transform="rotate(-90 343.5 112.4)">INT</text>
<text x="345.8" y="113.1" transform="rotate(-90 345.8 113.1)">GND</text>
<text x="135.3" y="122.1" transform="rotate(-90 135.3 122.1)">P0</text>
<text x="137.5" y="122.1" transform="rotate(-90 137.5 122.1)">P1</text>
<text x="139.8" y="122.1" transform="rotate(-90 139.8 122.1)">P2</text>
<text x="142.1" y="122.1" transform="rotate(-90 142.1 122.1)">P3</text>
<text x="144.7" y="122" transform="rotate(-90 144.7 122)">P4</text>
<text x="146.9" y="122" transform="rotate(-90 146.9 122)">P5</text>
<text x="149.2" y="122" transform="rotate(-90 149.2 122)">P6</text>
<text x="151.5" y="122" transform="rotate(-90 151.5 122)">P7</text>
<text x="329.8" y="122.1" transform="rotate(-90 329.8 122.1)">P0</text>
<text x="332.1" y="122.1" transform="rotate(-90 332.1 122.1)">P1</text>
<text x="334.4" y="122.1" transform="rotate(-90 334.4 122.1)">P2</text>
<text x="336.6" y="122.1" transform="rotate(-90 336.6 122.1)">P3</text>
<text x="339.2" y="122" transform="rotate(-90 339.2 122)">P4</text>
<text x="341.5" y="122" transform="rotate(-90 341.5 122)">P5</text>
<text x="343.8" y="122" transform="rotate(-90 343.8 122)">P6</text>
<text x="346" y="122" transform="rotate(-90 346 122)">P7</text>
</g>
</svg>
